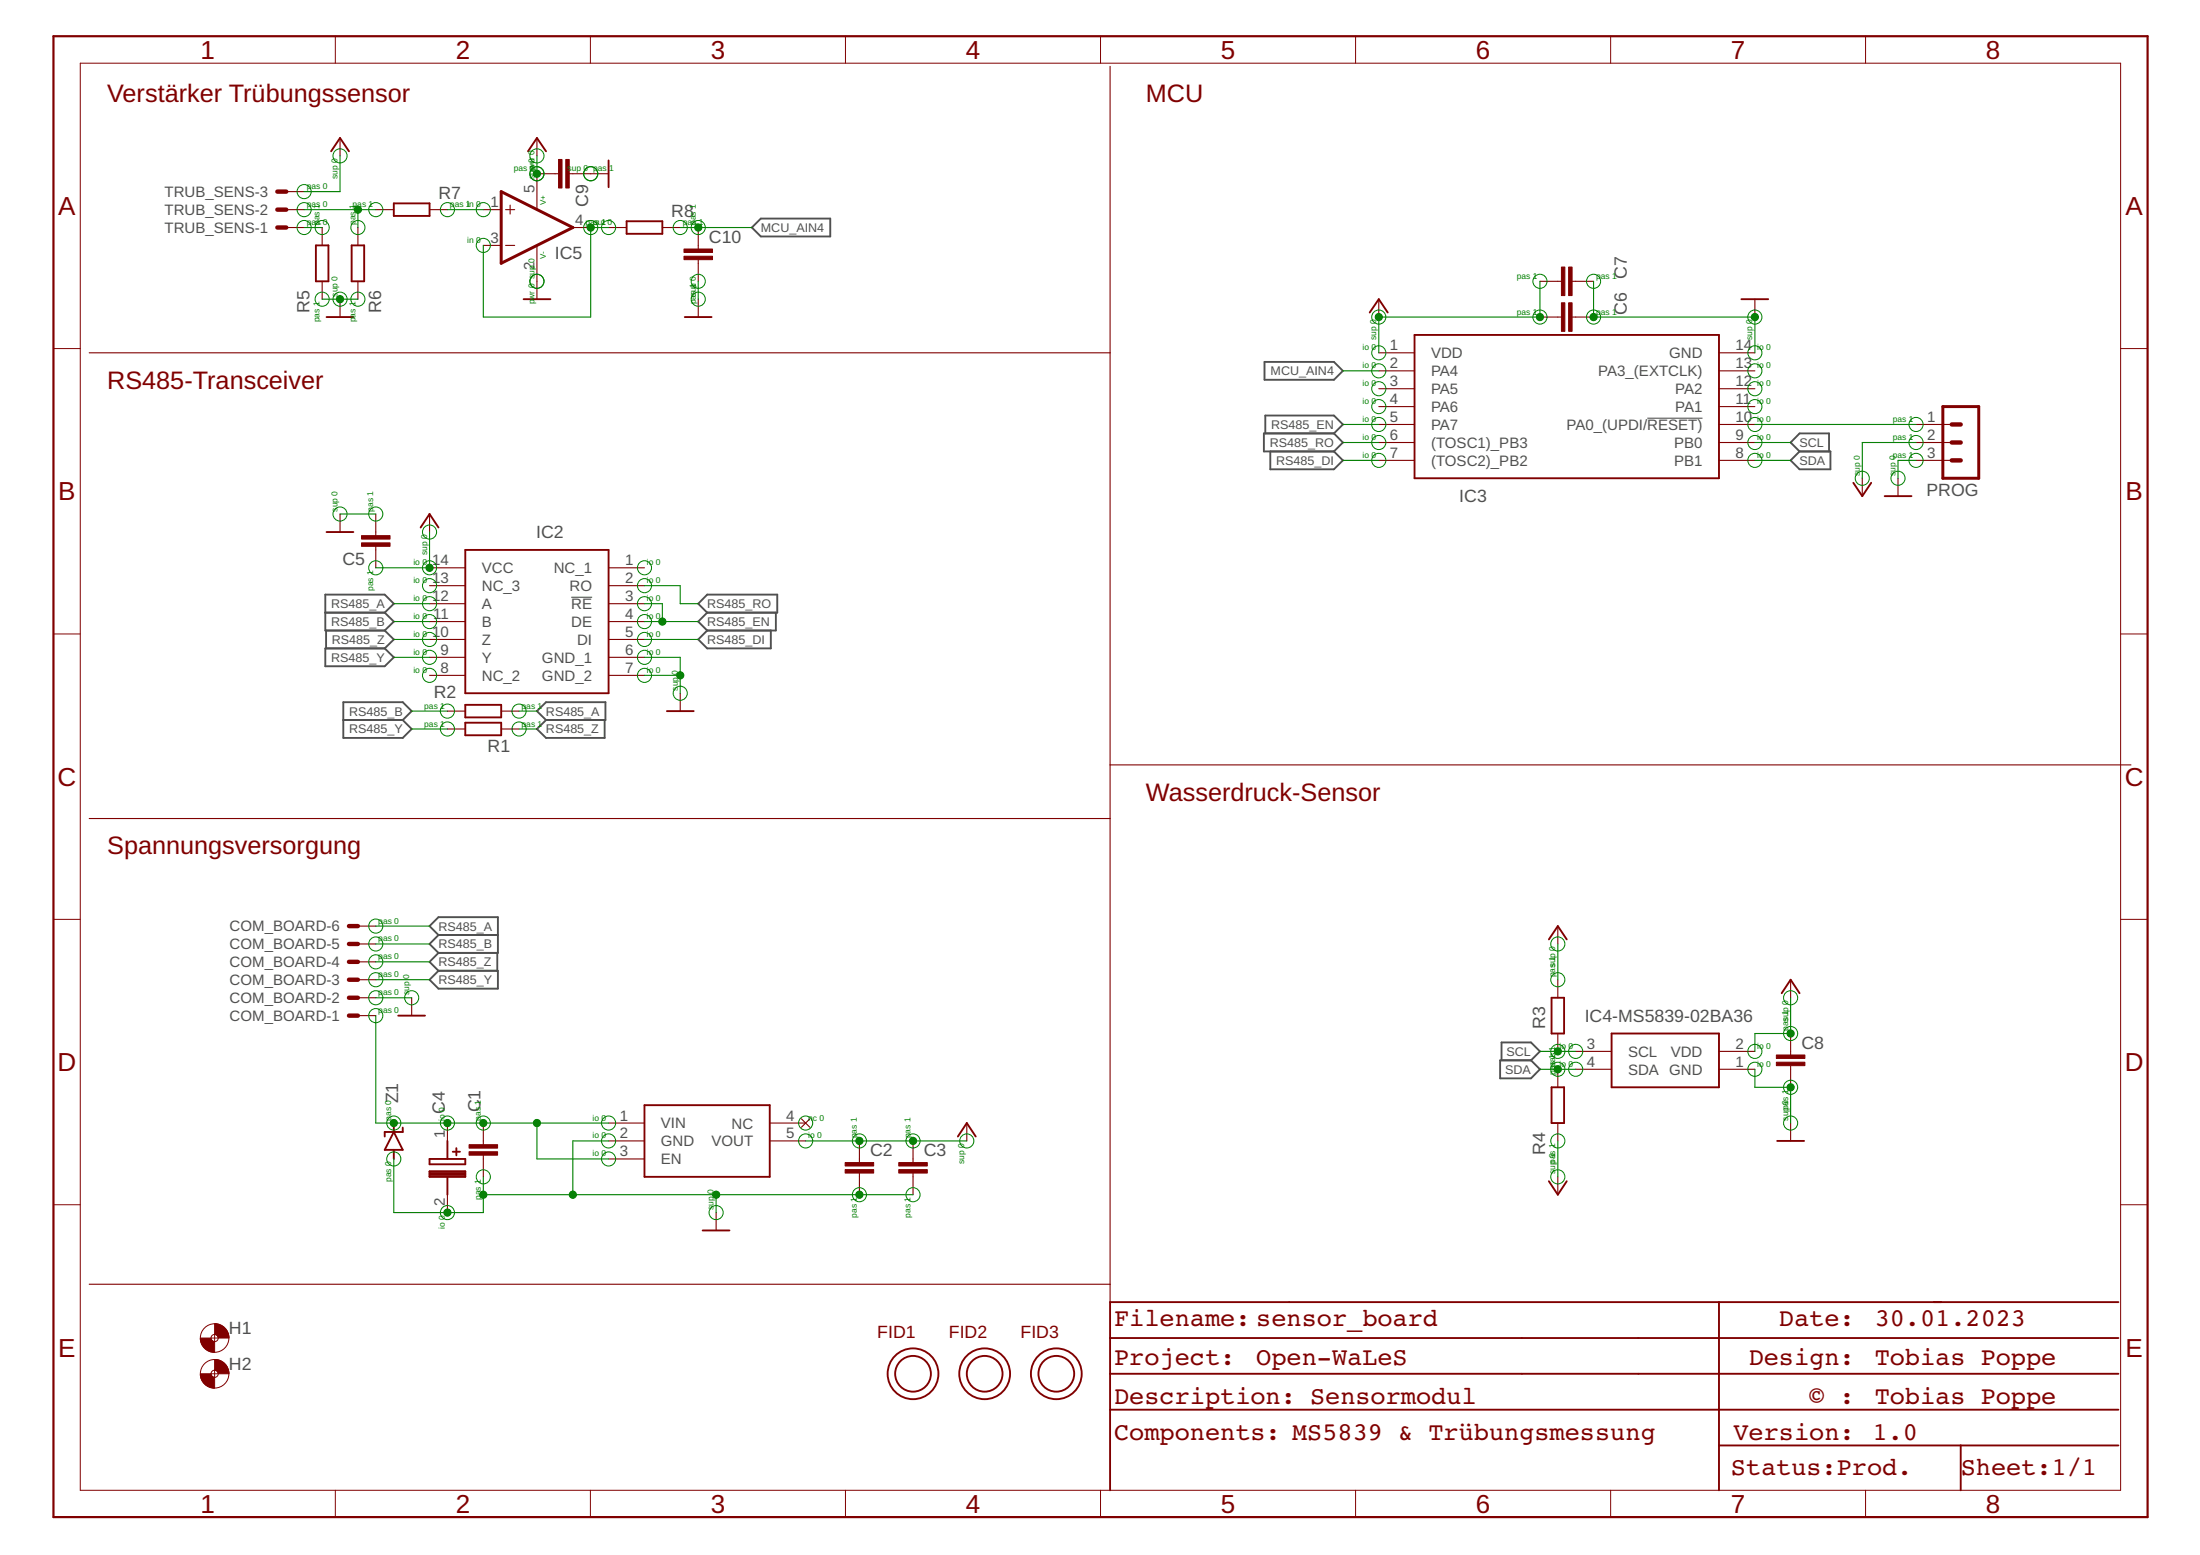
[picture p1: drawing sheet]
<svg xmlns="http://www.w3.org/2000/svg" width="297mm" height="210mm" viewBox="0 0 297 210" stroke-linecap="round" stroke-linejoin="round" font-family="sans-serif">
<path d="M222.4 56.5h7.5M77.1 80.6h2.8" fill="none" stroke="#505050" stroke-width=".15"/>
<g fill="none" stroke="#505050" stroke-width=".25">
<path d="M101.5 30.7l1.2-1.2h9.4v2.4h-9.4zM170.7 48.9h9.4l1.2 1.2-1.2 1.2h-9.4zM170.8 58.5v-2.4h9.3l1.2 1.2-1.2 1.2M180.1 58.5h-9.5v2.4h9.5M180.1 58.5l1.2 1.2-1.2 1.2M171.5 60.9v2.5h8.6l1.2-1.3-1.2-1.2M241.8 62.1l1.2-1.2h4.1v2.5h-4.1zM243 60.9l-1.2-1.2 1.2-1.2h4v2.4M43.9 82.7h8M43.9 87.5h8l1.3 1.2-1.3 1.2h-8zM44 85.1v2.4M46.4 94.8h8l1.2 1.2-1.2 1.2 1.2 1.2-1.2 1.2h-8z"/>
<path d="M46.4 97.2h8M51.9 82.7l1.3-1.2-1.3-1.2h-8v4.8h8M51.9 82.7l1.3 1.2-1.3 1.2M51.9 85.1l1.3 1.2-1.3 1.2M72.5 96l1.2-1.2h8v2.4h-8zM73.7 97.2l-1.2 1.2 1.2 1.2h7.9v-2.4M95.5 82.7l-1.2 1.2 1.2 1.2M95.5 80.3h9.4v2.4h-9.4l-1.2-1.2zM95.5 85.1l-1.2 1.2 1.2 1.2h8.6v-2.4M104.8 82.7v2.4h-9.3M59.2 126.2l-1.2-1.2 1.2-1.2h8v4.8h-8M59.2 126.2h8"/>
<path d="M59.2 131h8v2.5h-8l-1.2-1.3zM59.2 126.2l-1.2 1.2 1.2 1.2M59.2 128.6l-1.2 1.2 1.2 1.2M67.1 128.6v2.4M202.5 143.1h4.2l1.2 1.2-1.2 1.3h-4.2zM202.7 143.1v-2.4h4l1.2 1.2-1.2 1.2"/>
</g>
<g fill="none" stroke="#800000" stroke-width=".15">
<path d="M45.9 18.6v2.4M72.5 18.6v2.4M149.9 9v166.8M38.7 30.7h2.4M38.7 28.3h2.4M38.7 25.9h2.4M43.5 30.7v2.4M43.5 38v2.4M48.3 30.7v2.4M48.3 38v2.4M50.7 28.3h2.5M58 28.3h2.4"/>
<path d="M65.3 28.3h2.4M65.3 33.1h2.4M68.3 28.3h1.2M68.3 33.1h1.2M68.9 27.7v1.2M72.5 33.1v7.3M75.4 23.5h-2.9v4.8M76.9 23.5h5.3M77.3 30.7h2.5M82.2 30.7h2.4M89.4 30.7h2.4M94.3 30.7v2.9"/>
<path d="M94.3 35.1v2.9M207.9 38h2.9M212.3 38h2.9M12 47.6h137.9M45.9 40.4v2.4M94.3 40.4v2.4M186.2 47.6h4.8M186.2 50.1h4.8M186.2 52.5h4.8M186.2 54.9h4.8M186.2 57.3h4.8M186.2 59.7h4.8"/>
<path d="M186.2 40.4v2.4M207.9 42.8h2.9M212.3 42.8h2.9M232.1 47.6h4.8M232.1 50.1h4.8M232.1 52.5h4.8M232.1 54.9h4.8M232.1 57.3h4.8M232.1 59.7h4.8M236.9 40.4v2.4M258.7 57.3h4.8M258.7 59.7h4.8"/>
<path d="M45.9 69.4v2.4M50.7 69.4v2.9M50.7 73.7v2.9M58 76.6h4.8M58 79.1h4.8M58 69.4v2.4M82.2 76.6h4.8M82.2 79.1h4.8M186.2 62.1h4.8M232.1 62.1h4.8M251.4 64.6v2.4M256.3 64.6v2.4"/>
<path d="M258.7 62.1h4.8M58 81.5h4.8M58 83.9h4.8M58 86.3h4.8M58 88.7h4.8M58 91.2h4.8M60.4 98.4h2.4M60.4 96h2.4M67.7 98.4h2.4M67.7 96h2.4M82.2 81.5h4.8M82.2 83.9h4.8"/>
<path d="M82.2 86.3h4.8M82.2 88.7h4.8M82.2 91.2h4.8M91.8 93.6v2.4M12 110.5h137.9M149.9 103.3h137.8M48.3 137.1h2.4M48.3 134.7h2.4M48.3 132.2h2.4M48.3 129.8h2.4M48.3 127.4h2.4M48.3 125h2.4"/>
<path d="M55.6 134.7v2.4M210.3 125v2.4M210.3 132.2v2.5M210.3 139.5v2.4M241.8 132.2v2.5M241.8 139.5v2.9M60.4 151.6v2.4M65.3 151.6v2.9M65.3 156v2.9M82.2 151.6h4.8M82.2 154h4.8M82.2 156.4h4.8"/>
<path d="M103.9 151.6h4.9M103.9 154h4.9M108.2 151l1.1 1.2M109.3 151l-1.1 1.2M116 154v2.9M116 158.4v2.9M123.3 154v2.9M123.3 158.4v2.9M130.5 151.6v2.4M210.3 144.3v2.5M210.3 151.6v2.4M210.3 158.9v2.4"/>
<path d="M212.7 144.3h4.9M212.7 141.9h4.9M232.1 144.3h4.8M232.1 141.9h4.8M241.8 143.9v2.9M241.8 151.6v2.4M12 173.4h137.9M60.4 161.3v2.4M96.7 163.7v2.4"/>
</g>
<g fill="none" stroke="#800000" stroke-width=".25">
<path d="M42.7 33.1h1.6v4.9h-1.6zM44.7 20.4l1.2-1.8 1.2 1.8M47.5 33.1h1.7v4.9h-1.7zM53.2 27.5h4.8v1.6h-4.8zM71.3 20.4l1.2-1.8 1.2 1.8M82.2 21.7v3.6M84.6 29.9h4.8v1.7h-4.8zM44.1 42.8h3.6M70.7 40.4h3.6M92.5 42.8h3.6M184.9 42.2l1.3-1.8 1.2 1.8M191 45.2h41.1v19.4h-41.1z"/>
<path d="M235.1 40.4h3.6M44.1 71.8h3.6M56.8 71.2l1.2-1.8 1.2 1.8M62.8 74.2h19.4v19.4h-19.4zM250.2 65.2l1.2 1.8 1.2-1.8M254.5 67h3.6M62.8 95.1h4.9v1.7h-4.9zM62.8 97.6h4.9v1.7h-4.9zM90 96h3.7M53.8 137.1h3.6M209.1 126.8l1.2-1.8 1.2 1.8M209.5 134.7h1.7v4.8h-1.7z"/>
<path d="M217.6 139.5h14.5v7.3h-14.5zM240.6 134.1l1.2-1.9 1.2 1.9M53.2 152.8l1.2 2.4h-2.5zM53.2 151.6v1.2M53.2 155.2v1.2M54.4 152.2v.6h-2.5v.6M58 158.1h4.8v.8h-4.8zM58 156.4h4.8v.8h-4.8zM58 158.8h4.8M58 158.6h4.8M58 158.4h4.8M58 158.2h4.8"/>
<path d="M60.4 154v2.4M60.4 158.9v2.4M61.1 155.5h1M61.6 155v1M87 149.2h16.9v9.7h-16.9zM129.3 153.4l1.2-1.8 1.2 1.8M209.1 159.4l1.2 1.9 1.2-1.9M209.5 146.8h1.7v4.8h-1.7zM239.9 154h3.7M94.9 166.1h3.6M232.1 175.8v25.4M286 175.8h-136.1v25.4"/>
<path d="M149.9 180.6h136.1M149.9 185.4h136.1M149.9 190.3h136.1M232.1 195.1h53.9M264.7 195.1v6.1"/>
<circle cx="123.3" cy="185.4" r="3.4"/>
<circle cx="123.3" cy="185.4" r="2.41"/>
<circle cx="132.9" cy="185.4" r="3.4"/>
<circle cx="132.9" cy="185.4" r="2.41"/>
<circle cx="142.6" cy="185.4" r="3.4"/>
<circle cx="142.6" cy="185.4" r="2.41"/>
</g>
<g fill="#800000" stroke="#800000" stroke-width=".14">
<path d="M63.3 155.5h3.9v.4h-3.9z"/>
<path d="M63.3 154.5h3.9v.5h-3.9z"/>
<path d="M114.1 157.9h3.9v.4h-3.9z"/>
<path d="M114.1 156.9h3.9v.5h-3.9z"/>
<path d="M121.3 157.9h3.9v.4h-3.9z"/>
<path d="M121.3 156.9h3.9v.5h-3.9z"/>
<path d="M48.8 72.3h3.9v.5h-3.9z"/>
<path d="M48.8 73.3h3.9v.4h-3.9z"/>
<path d="M210.8 40.9h.5v3.8h-.5z"/>
<path d="M211.8 40.9h.5v3.8h-.5z"/>
<path d="M210.8 36h.5v3.9h-.5z"/>
<path d="M211.8 36h.5v3.9h-.5z"/>
<path d="M239.8 143.4h3.9v.4h-3.9z"/>
<path d="M239.8 142.4h3.9v.5h-3.9z"/>
<path d="M75.4 21.5h.5v3.9h-.5z"/>
<path d="M76.4 21.5h.5v3.9h-.5z"/>
<path d="M92.4 34.6h3.8v.5h-3.8z"/>
<path d="M92.4 33.6h3.8v.5h-3.8z"/>
</g>
<path d="M37.4 30.7h1.3M37.4 28.3h1.3M37.4 25.9h1.3M263.5 59.7h1.2M263.5 57.3h1.2M263.5 62.1h1.2M47.1 137.1h1.2M47.1 134.7h1.2M47.1 132.2h1.2M47.1 129.8h1.2M47.1 127.4h1.2M47.1 125h1.2" fill="none" stroke="#800000" stroke-width=".59"/>
<path d="M67.7 25.9l9.6 4.8-9.6 4.8zM262.3 54.9h4.9v9.7h-4.9z" fill="none" stroke="#800000" stroke-width=".4"/>
<g fill="#800000" stroke="#800000" stroke-width=".14">
<path d="M29 178.7a1.96 1.96 0 0 1 1.9 1.9h-1.4a.51 .51 0 0 0-.5-.5z" fill-rule="evenodd"/>
<path d="M27.1 180.6h1.4a.51 .51 0 0 0 .5 .5v1.4a1.89 1.89 0 0 1-1.9-1.9z" fill-rule="evenodd"/>
<path d="M29 183.5a1.92 1.92 0 0 1 1.9 1.9h-1.4a.51 .51 0 0 0-.5-.4z" fill-rule="evenodd"/>
<path d="M27.1 185.4h1.4a.51 .51 0 0 0 .5 .5v1.5a1.93 1.93 0 0 1-1.9-2z" fill-rule="evenodd"/>
</g>
<g fill="none" stroke="#800000" stroke-width=".14">
<path d="M10.8 8.5h275.5v192.7h-275.5zM45.3 4.9v3.6M79.7 4.9v3.6M114.2 4.9v3.6M148.6 4.9v3.6M183 4.9v3.6M217.5 4.9v3.6M251.9 4.9v3.6M7.2 47.1h3.6M286.3 47.1h3.7M7.2 85.6h3.6M286.3 85.6h3.7"/>
<path d="M7.2 124.1h3.6M286.3 124.1h3.7M7.2 162.6h3.6M286.3 162.6h3.7M28.5 180.6h1M28.5 185.4h1M29 180.1v1M29 185v.9M45.3 201.2v3.6M79.7 201.2v3.6M114.2 201.2v3.6M148.6 201.2v3.6"/>
<path d="M183 201.2v3.6M217.5 201.2v3.6M251.9 201.2v3.6"/>
<circle cx="29" cy="185.4" r="1.93"/>
<circle cx="29" cy="180.6" r="1.93"/>
<circle cx="29" cy="180.6" r=".49"/>
<circle cx="29" cy="185.4" r=".49"/>
</g>
<path d="M7.2 4.9h282.8v199.9h-282.8z" fill="none" stroke="#800000" stroke-width=".3"/>
<g fill="none" stroke="#008000" stroke-width=".14">
<circle cx="41.1" cy="25.9" r=".95"/>
<circle cx="41.1" cy="30.7" r=".95"/>
<circle cx="41.1" cy="28.3" r=".95"/>
<circle cx="43.5" cy="30.7" r=".95"/>
<circle cx="45.9" cy="21" r=".95"/>
<circle cx="48.3" cy="30.7" r=".95"/>
<circle cx="50.7" cy="28.3" r=".95"/>
<circle cx="60.4" cy="28.3" r=".95"/>
<circle cx="65.3" cy="28.3" r=".95"/>
<circle cx="65.3" cy="33.1" r=".95"/>
<circle cx="72.5" cy="21" r=".95"/>
<circle cx="72.5" cy="23.5" r=".95"/>
<circle cx="72.5" cy="38" r=".95"/>
<circle cx="79.8" cy="23.5" r=".95"/>
<circle cx="79.8" cy="30.7" r=".95"/>
<circle cx="82.2" cy="30.7" r=".95"/>
<circle cx="91.8" cy="30.7" r=".95"/>
<circle cx="94.3" cy="30.7" r=".95"/>
<circle cx="94.3" cy="38" r=".95"/>
<circle cx="207.9" cy="38" r=".95"/>
<circle cx="215.2" cy="38" r=".95"/>
<circle cx="43.5" cy="40.4" r=".95"/>
<circle cx="45.9" cy="40.4" r=".95"/>
<circle cx="48.3" cy="40.4" r=".95"/>
<circle cx="94.3" cy="40.4" r=".95"/>
<circle cx="186.2" cy="59.7" r=".95"/>
<circle cx="186.2" cy="42.8" r=".95"/>
<circle cx="186.2" cy="52.5" r=".95"/>
<circle cx="186.2" cy="57.3" r=".95"/>
<circle cx="186.2" cy="47.6" r=".95"/>
<circle cx="186.2" cy="50.1" r=".95"/>
<circle cx="186.2" cy="54.9" r=".95"/>
<circle cx="207.9" cy="42.8" r=".95"/>
<circle cx="215.2" cy="42.8" r=".95"/>
<circle cx="236.9" cy="59.7" r=".95"/>
<circle cx="236.9" cy="57.3" r=".95"/>
<circle cx="236.9" cy="42.8" r=".95"/>
<circle cx="236.9" cy="47.6" r=".95"/>
<circle cx="236.9" cy="50.1" r=".95"/>
<circle cx="236.9" cy="52.5" r=".95"/>
<circle cx="236.9" cy="54.9" r=".95"/>
<circle cx="258.7" cy="59.7" r=".95"/>
<circle cx="258.7" cy="57.3" r=".95"/>
<circle cx="45.9" cy="69.4" r=".95"/>
<circle cx="50.7" cy="76.6" r=".95"/>
<circle cx="50.7" cy="69.4" r=".95"/>
<circle cx="58" cy="76.6" r=".95"/>
<circle cx="58" cy="79.1" r=".95"/>
<circle cx="58" cy="71.8" r=".95"/>
<circle cx="87" cy="76.6" r=".95"/>
<circle cx="87" cy="79.1" r=".95"/>
<circle cx="186.2" cy="62.1" r=".95"/>
<circle cx="236.9" cy="62.1" r=".95"/>
<circle cx="251.4" cy="64.6" r=".95"/>
<circle cx="256.3" cy="64.6" r=".95"/>
<circle cx="258.7" cy="62.1" r=".95"/>
<circle cx="58" cy="88.7" r=".95"/>
<circle cx="58" cy="91.2" r=".95"/>
<circle cx="58" cy="86.3" r=".95"/>
<circle cx="58" cy="83.9" r=".95"/>
<circle cx="58" cy="81.5" r=".95"/>
<circle cx="60.4" cy="98.4" r=".95"/>
<circle cx="60.4" cy="96" r=".95"/>
<circle cx="70.1" cy="96" r=".95"/>
<circle cx="70.1" cy="98.4" r=".95"/>
<circle cx="87" cy="88.7" r=".95"/>
<circle cx="87" cy="91.2" r=".95"/>
<circle cx="87" cy="86.3" r=".95"/>
<circle cx="87" cy="81.5" r=".95"/>
<circle cx="87" cy="83.9" r=".95"/>
<circle cx="91.8" cy="93.6" r=".95"/>
<circle cx="50.7" cy="137.1" r=".95"/>
<circle cx="50.7" cy="132.2" r=".95"/>
<circle cx="50.7" cy="129.8" r=".95"/>
<circle cx="50.7" cy="125" r=".95"/>
<circle cx="50.7" cy="127.4" r=".95"/>
<circle cx="50.7" cy="134.7" r=".95"/>
<circle cx="55.6" cy="134.7" r=".95"/>
<circle cx="210.3" cy="127.4" r=".95"/>
<circle cx="210.3" cy="132.2" r=".95"/>
<circle cx="241.8" cy="139.5" r=".95"/>
<circle cx="241.8" cy="134.7" r=".95"/>
<circle cx="53.2" cy="156.4" r=".95"/>
<circle cx="53.2" cy="151.6" r=".95"/>
<circle cx="60.4" cy="151.6" r=".95"/>
<circle cx="65.3" cy="158.9" r=".95"/>
<circle cx="65.3" cy="151.6" r=".95"/>
<circle cx="82.2" cy="156.4" r=".95"/>
<circle cx="82.2" cy="154" r=".95"/>
<circle cx="82.2" cy="151.6" r=".95"/>
<circle cx="108.8" cy="154" r=".95"/>
<circle cx="108.8" cy="151.6" r=".95"/>
<circle cx="116" cy="154" r=".95"/>
<circle cx="123.3" cy="154" r=".95"/>
<circle cx="130.5" cy="154" r=".95"/>
<circle cx="210.3" cy="158.9" r=".95"/>
<circle cx="210.3" cy="144.3" r=".95"/>
<circle cx="210.3" cy="141.9" r=".95"/>
<circle cx="210.3" cy="154" r=".95"/>
<circle cx="212.7" cy="141.9" r=".95"/>
<circle cx="212.7" cy="144.3" r=".95"/>
<circle cx="236.9" cy="141.9" r=".95"/>
<circle cx="236.9" cy="144.3" r=".95"/>
<circle cx="241.8" cy="146.8" r=".95"/>
<circle cx="241.8" cy="151.6" r=".95"/>
<circle cx="60.4" cy="163.7" r=".95"/>
<circle cx="96.7" cy="163.7" r=".95"/>
<circle cx="116" cy="161.3" r=".95"/>
<circle cx="123.3" cy="161.3" r=".95"/>
</g>
<g fill="none" stroke="#008000" stroke-width=".15">
<path d="M41.1 30.7h2.4M41.1 28.3h9.6M45.9 21v4.9h-4.8M48.3 28.3v2.4M60.4 28.3h4.9M72.5 21v2.5M82.2 30.7h-2.4v12.1h-14.5v-9.7M91.8 30.7h9.7M94.3 38v2.4M207.9 38v4.8h-21.7v4.8M215.2 38v4.8h21.7v4.8M43.5 40.4h4.8"/>
<path d="M181.3 59.7h4.9M181.3 57.3h4.9M181.3 50.1h4.9M236.9 59.7h4.9M236.9 57.3h21.8M258.7 59.7h-7.3v4.9M45.9 69.4h4.8M58 71.8v4.8h-7.3M87 79.1h4.8v2.4h2.5M181.3 62.1h4.9M236.9 62.1h4.9M258.7 62.1h-2.4v2.5"/>
<path d="M53.2 88.7h4.8M53.2 81.5h4.8M53.2 83.9h4.8M53.2 86.3h4.8M55.6 96h4.8M55.6 98.4h4.8M70.1 96h2.4M70.1 98.4h2.4M87 88.7h4.8v4.9M87 91.2h4.8M87 81.5h2.4v2.4M87 83.9h7.3"/>
<path d="M87 86.3h7.3M50.7 134.7h4.9M50.7 137.1v14.5h31.5M50.7 125h7.3M50.7 127.4h7.3M50.7 129.8h7.3M50.7 132.2h7.3M210.3 127.4v4.8M241.8 134.7v4.8h-4.9v2.4M53.2 156.4v7.3h12.1v-4.8M72.5 151.6v4.8h9.7M82.2 154h-4.9v7.3"/>
<path d="M108.8 154h21.7M207.9 144.3h4.8M207.9 141.9h4.8M210.3 154v4.9M236.9 144.3v2.5h4.9v4.8M65.3 161.3h58M96.7 161.3v2.4"/>
</g>
<g fill="#008000" stroke="#008000" stroke-width=".14">
<circle cx="116" cy="161.3" r=".49"/>
<circle cx="65.3" cy="161.3" r=".49"/>
<circle cx="96.7" cy="161.3" r=".49"/>
<circle cx="77.3" cy="161.3" r=".49"/>
<circle cx="60.4" cy="163.7" r=".49"/>
<circle cx="91.8" cy="91.2" r=".49"/>
<circle cx="236.9" cy="42.8" r=".49"/>
<circle cx="215.2" cy="42.8" r=".49"/>
<circle cx="241.8" cy="146.8" r=".49"/>
<circle cx="45.9" cy="40.4" r=".49"/>
<circle cx="116" cy="154" r=".49"/>
<circle cx="123.3" cy="154" r=".49"/>
<circle cx="58" cy="76.6" r=".49"/>
<circle cx="186.2" cy="42.8" r=".49"/>
<circle cx="207.9" cy="42.8" r=".49"/>
<circle cx="241.8" cy="139.5" r=".49"/>
<circle cx="72.5" cy="23.5" r=".49"/>
<circle cx="72.5" cy="151.6" r=".49"/>
<circle cx="65.3" cy="151.6" r=".49"/>
<circle cx="60.4" cy="151.6" r=".49"/>
<circle cx="53.2" cy="151.6" r=".49"/>
<circle cx="89.4" cy="83.9" r=".49"/>
<circle cx="210.3" cy="144.3" r=".49"/>
<circle cx="210.3" cy="141.9" r=".49"/>
<circle cx="94.3" cy="30.7" r=".49"/>
<circle cx="48.3" cy="28.3" r=".49"/>
<circle cx="79.8" cy="30.7" r=".49"/>
</g>
<g font-size="3.5" fill="#800000">
<text x="27.1" y="7.9">1</text>
<text x="61.5" y="7.9">2</text>
<text x="96" y="7.9">3</text>
<text x="130.4" y="7.9">4</text>
<text x="164.8" y="7.9">5</text>
<text x="199.3" y="7.9">6</text>
<text x="233.7" y="7.9">7</text>
<text x="268.1" y="7.9">8</text>
<text x="7.9" y="29">A</text>
<text x="287" y="29">A</text>
<text x="7.9" y="67.5">B</text>
<text x="287" y="67.5">B</text>
<text x="7.8" y="106.1">C</text>
<text x="286.9" y="106.1">C</text>
<text x="7.8" y="144.6">D</text>
<text x="286.9" y="144.6">D</text>
<text x="7.9" y="183.1">E</text>
<text x="287" y="183.1">E</text>
<text x="27.1" y="204.2">1</text>
<text x="61.5" y="204.2">2</text>
<text x="96" y="204.2">3</text>
<text x="130.4" y="204.2">4</text>
<text x="164.8" y="204.2">5</text>
<text x="199.3" y="204.2">6</text>
<text x="233.7" y="204.2">7</text>
<text x="268.1" y="204.2">8</text>
</g>
<g font-size="3.4" fill="#800000">
<text x="14.5" y="13.8">Verstärker Trübungssensor</text>
<text x="154.7" y="13.8">MCU</text>
<text x="14.5" y="52.5">RS485-Transceiver</text>
<text x="154.7" y="108.1">Wasserdruck-Sensor</text>
<text x="14.5" y="115.3">Spannungsversorgung</text>
<text x="150.4" y="178.9">Filename: sensor_board</text>
<text x="240.2" y="178.9">Date:</text>
<text x="253.1" y="178.9">30.01.2023</text>
<text x="150.4" y="184.2">Project:</text>
<text x="169.6" y="184.2">Open-WaLeS</text>
<text x="236.1" y="184.2">Design:</text>
<text x="253.1" y="184.2">Tobias Poppe</text>
<text x="150.4" y="189.5">Description: Sensormodul</text>
<text x="244.3" y="189.5">© :</text>
<text x="253.1" y="189.5">Tobias Poppe</text>
<text x="150.4" y="194.3">Components: MS5839 &amp; Trübungsmessung</text>
<text x="234" y="194.3">Version:</text>
<text x="252.8" y="194.3">1.0</text>
<text x="233.7" y="199.2">Status:Prod.</text>
<text x="264.7" y="199.2">Sheet:1/1</text>
</g>
<g font-size="2.4" fill="#505050">
<text x="59.2" y="26.9">R7</text>
<text x="79.4" y="28" transform="rotate(-90 79.4 28)">C9</text>
<text x="90.6" y="29.3">R8</text>
<text x="74.9" y="34.9">IC5</text>
<text x="95.7" y="32.8">C10</text>
<text x="219.6" y="37.6" transform="rotate(-90 219.6 37.6)">C7</text>
<text x="41.8" y="42.2" transform="rotate(-90 41.8 42.2)">R5</text>
<text x="51.4" y="42.2" transform="rotate(-90 51.4 42.2)">R6</text>
<text x="219.6" y="42.5" transform="rotate(-90 219.6 42.5)">C6</text>
<text x="197" y="67.8">IC3</text>
<text x="260.1" y="67">PROG</text>
<text x="46.2" y="76.3">C5</text>
<text x="72.4" y="72.7">IC2</text>
<text x="58.6" y="94.3">R2</text>
<text x="65.8" y="101.5">R1</text>
<text x="214" y="137.9">IC4-MS5839-02BA36</text>
<text x="208.6" y="138.9" transform="rotate(-90 208.6 138.9)">R3</text>
<text x="243.2" y="141.6">C8</text>
<text x="53.8" y="148.9" transform="rotate(-90 53.8 148.9)">Z1</text>
<text x="60.1" y="150.4" transform="rotate(-90 60.1 150.4)">C4</text>
<text x="64.9" y="150.1" transform="rotate(-90 64.9 150.1)">C1</text>
<text x="208.6" y="155.9" transform="rotate(-90 208.6 155.9)">R4</text>
<text x="117.5" y="156.1">C2</text>
<text x="124.7" y="156.1">C3</text>
<text x="30.9" y="180.1">H1</text>
<text x="30.9" y="184.9">H2</text>
</g>
<g font-size="2.4" fill="#800000">
<text x="118.4" y="180.6">FID1</text>
<text x="128.1" y="180.6">FID2</text>
<text x="137.8" y="180.6">FID3</text>
</g>
<g font-size="2" fill="#505050">
<text x="22.2" y="29">TRUB_SENS-2</text>
<text x="22.2" y="26.6">TRUB_SENS-3</text>
<text x="66.2" y="28">1</text>
<text x="72.2" y="26.1" transform="rotate(-90 72.2 26.1)">5</text>
<text x="22.2" y="31.4">TRUB_SENS-1</text>
<text x="66.2" y="32.8">3</text>
<text x="77.7" y="30.4">4</text>
<text x="72.2" y="36.5" transform="rotate(-90 72.2 36.5)">2</text>
<text x="187.6" y="47.3">1</text>
<text x="234.3" y="47.3">14</text>
<text x="187.6" y="49.7">2</text>
<text x="187.6" y="52.1">3</text>
<text x="193.2" y="48.4">VDD</text>
<text x="193.2" y="50.8">PA4</text>
<text x="193.2" y="53.2">PA5</text>
<text x="215.8" y="50.8">PA3_(EXTCLK)</text>
<text x="225.4" y="48.4">GND</text>
<text x="226.2" y="53.2">PA2</text>
<text x="234.3" y="49.7">13</text>
<text x="234.3" y="52.1">12</text>
<text x="187.6" y="54.5">4</text>
<text x="187.6" y="57">5</text>
<text x="187.6" y="59.4">6</text>
<text x="193.2" y="55.6">PA6</text>
<text x="193.2" y="58">PA7</text>
<text x="211.5" y="58">PA0_(UPDI/RESET)</text>
<text x="226.2" y="55.6">PA1</text>
<text x="234.3" y="54.5">11</text>
<text x="234.3" y="57">10</text>
<text x="234.3" y="59.4">9</text>
<text x="260.2" y="57">1</text>
<text x="260.2" y="59.4">2</text>
<text x="187.6" y="61.8">7</text>
<text x="193.2" y="60.4">(TOSC1)_PB3</text>
<text x="193.2" y="62.9">(TOSC2)_PB2</text>
<text x="226" y="60.5">PB0</text>
<text x="226" y="62.9">PB1</text>
<text x="234.3" y="61.8">8</text>
<text x="260.2" y="61.8">3</text>
<text x="58.3" y="76.3">14</text>
<text x="65.1" y="77.4">VCC</text>
<text x="74.8" y="77.4">NC_1</text>
<text x="84.4" y="76.3">1</text>
<text x="58.3" y="78.7">13</text>
<text x="58.3" y="81.1">12</text>
<text x="58.5" y="83.6">11</text>
<text x="65.1" y="79.8">NC_3</text>
<text x="65.1" y="82.2">A</text>
<text x="76.9" y="79.8">RO</text>
<text x="77.1" y="82.2">RE</text>
<text x="84.4" y="78.7">2</text>
<text x="84.4" y="81.1">3</text>
<text x="84.4" y="83.6">4</text>
<text x="58.3" y="86">10</text>
<text x="59.5" y="88.4">9</text>
<text x="65.1" y="84.6">B</text>
<text x="65.1" y="87.1">Z</text>
<text x="65.1" y="89.5">Y</text>
<text x="73.2" y="89.5">GND_1</text>
<text x="77.1" y="84.6">DE</text>
<text x="77.9" y="87">DI</text>
<text x="84.4" y="86">5</text>
<text x="84.4" y="88.4">6</text>
<text x="59.5" y="90.8">8</text>
<text x="65.1" y="91.9">NC_2</text>
<text x="73.2" y="91.9">GND_2</text>
<text x="84.4" y="90.8">7</text>
<text x="31" y="125.7">COM_BOARD-6</text>
<text x="31" y="130.6">COM_BOARD-4</text>
<text x="31" y="128.2">COM_BOARD-5</text>
<text x="31" y="137.8">COM_BOARD-1</text>
<text x="31" y="135.4">COM_BOARD-2</text>
<text x="31" y="133">COM_BOARD-3</text>
<text x="214.2" y="141.6">3</text>
<text x="219.8" y="142.7">SCL</text>
<text x="225.6" y="142.7">VDD</text>
<text x="234.3" y="141.6">2</text>
<text x="214.2" y="144">4</text>
<text x="219.8" y="145.1">SDA GND</text>
<text x="234.3" y="144">1</text>
<text x="60.1" y="153.7" transform="rotate(-90 60.1 153.7)">1</text>
<text x="83.7" y="151.3">1</text>
<text x="83.7" y="153.7">2</text>
<text x="89.2" y="152.3">VIN</text>
<text x="89.2" y="154.7">GND</text>
<text x="96.1" y="154.8">VOUT</text>
<text x="98.8" y="152.3">NC</text>
<text x="106.2" y="151.3">4</text>
<text x="106.2" y="153.7">5</text>
<text x="83.7" y="156.1">3</text>
<text x="89.2" y="157.2">EN</text>
<text x="60.1" y="162.7" transform="rotate(-90 60.1 162.7)">2</text>
</g>
<g font-size="1.7" fill="#505050">
<text x="102.7" y="31.3">MCU_AIN4</text>
<text x="171.6" y="50.7">MCU_AIN4</text>
<text x="171.6" y="57.9">RS485_EN</text>
<text x="171.4" y="60.3">RS485_RO</text>
<text x="172.3" y="62.7">RS485_DI</text>
<text x="243" y="62.7">SDA</text>
<text x="243" y="60.3">SCL</text>
<text x="44.7" y="82.1">RS485_A</text>
<text x="95.5" y="82.1">RS485_RO</text>
<text x="44.7" y="84.5">RS485_B</text>
<text x="44.7" y="89.3">RS485_Y</text>
<text x="44.8" y="86.9">RS485_Z</text>
<text x="95.5" y="84.5">RS485_EN</text>
<text x="95.5" y="86.9">RS485_DI</text>
<text x="47.1" y="96.6">RS485_B</text>
<text x="47.1" y="99">RS485_Y</text>
<text x="73.7" y="96.6">RS485_A</text>
<text x="73.7" y="99">RS485_Z</text>
<text x="59.2" y="125.6">RS485_A</text>
<text x="59.2" y="128">RS485_B</text>
<text x="59.2" y="130.4">RS485_Z</text>
<text x="59.2" y="132.9">RS485_Y</text>
<text x="203.4" y="142.5">SCL</text>
<text x="203.2" y="144.9">SDA</text>
</g>
<g font-size="1.1" fill="#008000">
<text x="69.4" y="23.1">pas 1</text>
<text x="76.6" y="23.1">s</text>
<text x="77.2" y="23.1">up 0 pas</text>
<text x="82.3" y="23.1">1</text>
<text x="41.4" y="28">pas 0</text>
<text x="41.4" y="25.5">pas 0</text>
<text x="43.1" y="28.2" transform="rotate(-90 43.1 28.2)">1</text>
<text x="45.6" y="24.2" transform="rotate(-90 45.6 24.2)">sup 0</text>
<text x="47.6" y="28">pas 1</text>
<text x="48" y="28.2" transform="rotate(-90 48 28.2)">1</text>
<text x="60.8" y="28">pas 1in 0</text>
<text x="72.2" y="24.2" transform="rotate(-90 72.2 24.2)">suppw0r 0</text>
<text x="73.7" y="27.7" transform="rotate(-90 73.7 27.7)">V+</text>
<text x="41.4" y="30.4">pas 0</text>
<text x="43.1" y="30.4" transform="rotate(-90 43.1 30.4)">pas</text>
<text x="48" y="30.4" transform="rotate(-90 48 30.4)">pas</text>
<text x="63.1" y="32.8">in 0</text>
<text x="73.7" y="34.9" transform="rotate(-90 73.7 34.9)">V-</text>
<text x="79" y="30.4">paosu1t 0</text>
<text x="92.2" y="30.4">pas 1</text>
<text x="93.9" y="30.4" transform="rotate(-90 93.9 30.4)">pas 1</text>
<text x="45.6" y="40" transform="rotate(-90 45.6 40)">sup 0</text>
<text x="72.2" y="41.1" transform="rotate(-90 72.2 41.1)">pwr 0 sup 0</text>
<text x="93.9" y="41.1" transform="rotate(-90 93.9 41.1)">pasu1</text>
<text x="93.9" y="38.8" transform="rotate(-90 93.9 38.8)">p 0</text>
<text x="204.8" y="37.6">pas 1</text>
<text x="215.5" y="37.6">pas 1</text>
<text x="43.1" y="43.5" transform="rotate(-90 43.1 43.5)">pas 1</text>
<text x="48" y="43.5" transform="rotate(-90 48 43.5)">pas 1</text>
<text x="184" y="47.3">io 0</text>
<text x="185.8" y="45.9" transform="rotate(-90 185.8 45.9)">sup 0</text>
<text x="204.8" y="42.5">pas 1</text>
<text x="215.5" y="42.5">pas 1</text>
<text x="236.6" y="45.9" transform="rotate(-90 236.6 45.9)">sup 0</text>
<text x="237.3" y="47.3">io 0</text>
<text x="184" y="49.7">io 0</text>
<text x="184" y="52.1">io 0</text>
<text x="237.3" y="49.7">io 0</text>
<text x="237.3" y="52.1">io 0</text>
<text x="184" y="54.5">io 0</text>
<text x="184" y="57">io 0</text>
<text x="184" y="59.4">io 0</text>
<text x="237.3" y="54.5">io 0</text>
<text x="237.3" y="57">io 0</text>
<text x="237.3" y="59.4">io 0</text>
<text x="255.6" y="57">pas 1</text>
<text x="255.6" y="59.4">pas 1</text>
<text x="184" y="61.8">io 0</text>
<text x="237.3" y="61.8">io 0</text>
<text x="251.1" y="64.2" transform="rotate(-90 251.1 64.2)">sup 0</text>
<text x="255.6" y="61.8">pas 1</text>
<text x="255.9" y="64.2" transform="rotate(-90 255.9 64.2)">sup 0</text>
<text x="45.6" y="69.1" transform="rotate(-90 45.6 69.1)">sup 0</text>
<text x="50.4" y="69.1" transform="rotate(-90 50.4 69.1)">pas 1</text>
<text x="55.8" y="76.3">io 0</text>
<text x="57.7" y="74.9" transform="rotate(-90 57.7 74.9)">sup 0</text>
<text x="87.4" y="76.3">io 0</text>
<text x="50.4" y="79.8" transform="rotate(-90 50.4 79.8)">pas 1</text>
<text x="55.8" y="78.7">io 0</text>
<text x="55.8" y="81.1">io 0</text>
<text x="55.8" y="83.6">io 0</text>
<text x="87.4" y="78.7">io 0</text>
<text x="87.4" y="81.1">io 0</text>
<text x="87.4" y="83.6">io 0</text>
<text x="55.8" y="86">io 0</text>
<text x="55.8" y="88.4">io 0</text>
<text x="87.4" y="86">io 0</text>
<text x="87.4" y="88.4">io 0</text>
<text x="55.8" y="90.8">io 0</text>
<text x="57.3" y="95.7">pas 1</text>
<text x="70.4" y="95.7">pas 1</text>
<text x="87.4" y="90.8">io 0</text>
<text x="91.5" y="93.2" transform="rotate(-90 91.5 93.2)">sup</text>
<text x="91.5" y="91.1" transform="rotate(-90 91.5 91.1)">0</text>
<text x="57.3" y="98.1">pas 1</text>
<text x="70.4" y="98.1">pas 1</text>
<text x="51.1" y="124.7">pas 0</text>
<text x="51.1" y="131.9">pas 0</text>
<text x="51.1" y="129.5">pas 0</text>
<text x="51.1" y="127.1">pas 0</text>
<text x="210" y="131.9" transform="rotate(-90 210 131.9)">passu1p 0</text>
<text x="51.1" y="136.8">pas 0</text>
<text x="51.1" y="134.3">pas 0</text>
<text x="55.2" y="134.3" transform="rotate(-90 55.2 134.3)">sup</text>
<text x="55.2" y="132.2" transform="rotate(-90 55.2 132.2)">0</text>
<text x="210" y="141.8" transform="rotate(-90 210 141.8)">1</text>
<text x="210.6" y="141.6">io 0</text>
<text x="237.3" y="141.6">io 0</text>
<text x="241.4" y="139.2" transform="rotate(-90 241.4 139.2)">passu1p 0</text>
<text x="210" y="145.1" transform="rotate(-90 210 145.1)">papsa1s</text>
<text x="210.6" y="144">io 0</text>
<text x="237.3" y="144">io 0</text>
<text x="52.8" y="151.3" transform="rotate(-90 52.8 151.3)">pas 0</text>
<text x="60.1" y="151.3" transform="rotate(-90 60.1 151.3)">io 0</text>
<text x="64.9" y="151.3" transform="rotate(-90 64.9 151.3)">pas 1</text>
<text x="80" y="151.3">io 0</text>
<text x="80" y="153.7">io 0</text>
<text x="109.1" y="151.3">nc 0</text>
<text x="109.1" y="153.7">io 0</text>
<text x="115.7" y="153.7" transform="rotate(-90 115.7 153.7)">pas 1</text>
<text x="122.9" y="153.7" transform="rotate(-90 122.9 153.7)">pas 1</text>
<text x="241.4" y="151.3" transform="rotate(-90 241.4 151.3)">suppa0s 1</text>
<text x="52.8" y="159.6" transform="rotate(-90 52.8 159.6)">pas 0</text>
<text x="64.9" y="162" transform="rotate(-90 64.9 162)">pas 1</text>
<text x="80" y="156.1">io 0</text>
<text x="96.3" y="161.2" transform="rotate(-90 96.3 161.2)">0</text>
<text x="130.2" y="157.1" transform="rotate(-90 130.2 157.1)">sup 0</text>
<text x="210" y="158.5" transform="rotate(-90 210 158.5)">suppa0s 1</text>
<text x="60.1" y="165.9" transform="rotate(-90 60.1 165.9)">io 0</text>
<text x="96.3" y="163.3" transform="rotate(-90 96.3 163.3)">sup</text>
<text x="115.7" y="164.4" transform="rotate(-90 115.7 164.4)">pas 1</text>
<text x="122.9" y="164.4" transform="rotate(-90 122.9 164.4)">pas 1</text>
</g>
</svg>
